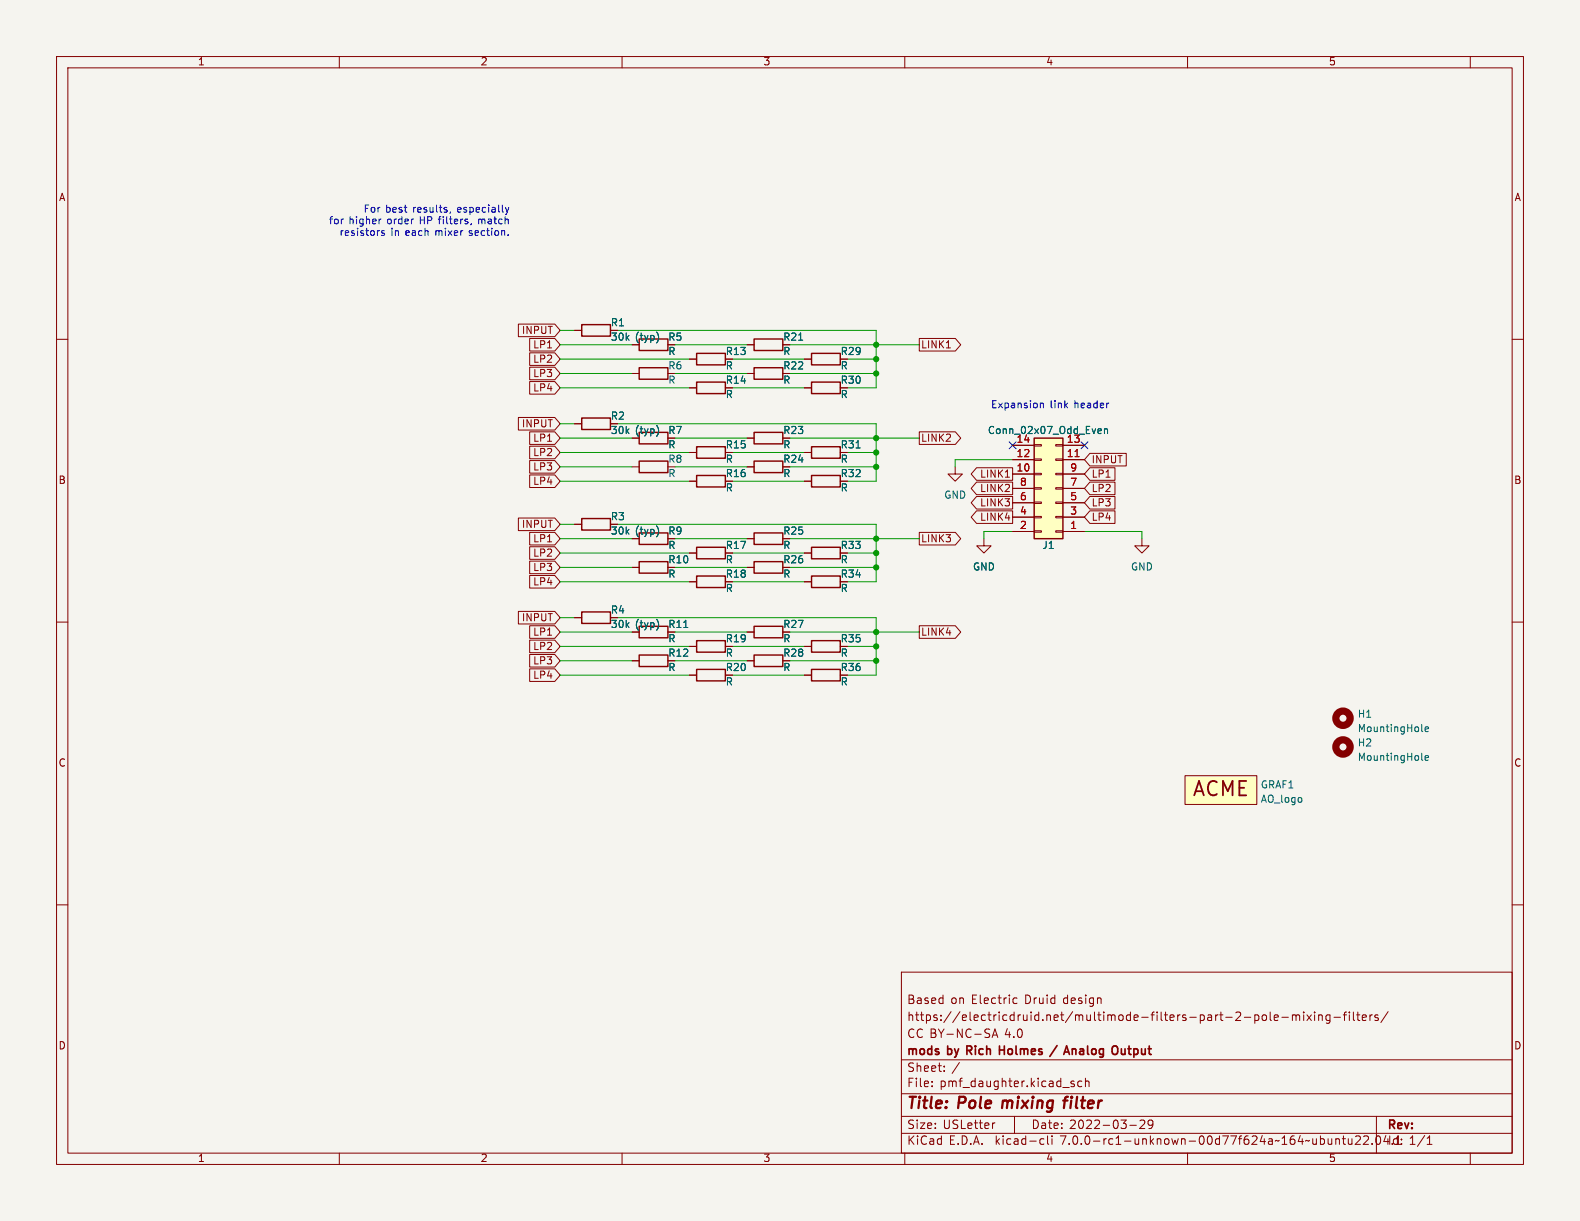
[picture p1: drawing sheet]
<svg xmlns="http://www.w3.org/2000/svg" width="279mm" height="216mm" viewBox="0 0 279 216" stroke-linecap="round" stroke-linejoin="round" font-family="sans-serif">
<path d="M0 0h279.4v215.9h-279.4z" fill="#f5f4ef" stroke="#f5f4ef" stroke-width=".18"/>
<g fill="none" stroke="#840000" stroke-width=".18">
<path d="M10 10h259.4v195.9h-259.4zM12 12h255.4v191.9h-255.4zM60 10v2M110 10v2M160 10v2M210 10v2M260 10v2M10 60h2M91.7 57.3h6.4l1 1.1-1 1.1h-6.4zM93.7 59.8h4.4l1 1.2-1 1.1h-4.4zM101.6 58.4h1.3M107.9 58.4h1.3"/>
<path d="M162.6 59.8h6.3l1 1.2-1 1.1h-6.3zM267.4 60h2M91.7 73.8h6.4l1 1.1-1 1.1h-6.4zM93.7 67.5h4.4l1 1.1-1 1.1h-4.4zM93.7 76.4h4.4l1 1.1-1 1.1h-4.4zM93.7 78.9h4.4l1 1.1-1 1.1h-4.4zM93.7 64.9h4.4l1 1.1-1 1.2h-4.4zM93.7 62.4h4.4l1 1.1-1 1.1h-4.4zM101.6 74.9h1.3M107.9 74.9h1.3M111.8 66h1.2M118.1 77.5h1.3"/>
<path d="M121.9 68.6h1.3M121.9 63.5h1.3M128.3 68.6h1.2M132.1 77.5h1.2M132.1 61h1.2M132.1 66h1.2M138.4 61h1.3M138.4 66h1.3M142.2 68.6h1.3M142.2 63.5h1.3M162.6 76.4h6.3l1 1.1-1 1.1h-6.3zM167.4 61.5h.7"/>
<path d="M179.1 78.7h3.8M182.9 78.6h1.2v.3h-1.2zM186.7 78.6h1.3v.3h-1.3zM188 78.7h3.8M91.7 91.6h6.4l1 1.1-1 1.1h-6.4zM93.7 94.1h4.4l1 1.2-1 1.1h-4.4zM93.7 81.4h4.4l1 1.2-1 1.1h-4.4zM93.7 84h4.4l1 1.1-1 1.1h-4.4zM93.7 96.7h4.4l1 1.1-1 1.1h-4.4zM93.7 99.2h4.4l1 1.1-1 1.1h-4.4zM101.6 92.7h1.3M111.8 82.6h1.2"/>
<path d="M121.9 85.1h1.3M121.9 97.8h1.3M121.9 80h1.3M128.3 97.8h1.2M132.1 95.3h1.2M132.1 82.6h1.2M138.4 82.6h1.3M142.2 85.1h1.3M142.2 97.8h1.3M142.2 80h1.3M162.6 94.1h6.3l1 1.2-1 1.1h-6.3zM168.9 82.6v1.2h1.3l-1.3 1.3-1.3-1.3h1.3"/>
<path d="M172.7 90.3h6.4v2.3h-6.4l-1-1.2zM172.7 82.7h6.4v2.2h-6.4l-1-1.1zM172.7 87.8h6.4v2.2h-6.4l-1-1.1zM172.7 85.2h6.4v2.3h-6.4l-1-1.1zM174 95.3v1.2h1.3l-1.3 1.3-1.3-1.3h1.3M179.1 94h3.8M179.1 83.8h3.8M179.1 81.3h3.8M179.1 91.4h3.8M179.1 88.9h3.8M179.1 86.4h3.8M182.9 81.2h1.2v.2h-1.2z"/>
<path d="M182.9 83.7h1.2v.2h-1.2zM182.9 86.2h1.2v.3h-1.2zM182.9 88.8h1.2v.2h-1.2zM182.9 91.3h1.2v.3h-1.2zM182.9 93.9h1.2v.2h-1.2zM186.7 81.2h1.3v.2h-1.3zM186.7 83.7h1.3v.2h-1.3zM186.7 86.2h1.3v.3h-1.3zM186.7 88.8h1.3v.2h-1.3zM186.7 91.3h1.3v.3h-1.3zM186.7 93.9h1.3v.2h-1.3zM188 94h3.8"/>
<path d="M188 83.8h3.8M188 81.3h3.8M188 91.4h3.8M188 88.9h3.8M188 86.4h3.8M192.7 80.2h6.5v2.2h-6.5l-.9-1.1zM192.7 87.8h4.5v2.2h-4.5l-.9-1.1zM192.7 82.7h4.5v2.2h-4.5l-.9-1.1zM192.7 85.2h4.5v2.3h-4.5l-.9-1.1zM192.7 90.3h4.5v2.3h-4.5l-.9-1.2zM201.9 95.3v1.2h-1.2l1.2 1.3 1.3-1.3h-1.3M10 110h2"/>
<path d="M91.7 108.1h6.4l1 1.1-1 1.1h-6.4zM93.7 101.8h4.4l1 1.1-1 1.1h-4.4zM93.7 113.2h4.4l1 1.1-1 1.1h-4.4zM93.7 115.7h4.4l1 1.1-1 1.2h-4.4zM93.7 110.6h4.4l1 1.2-1 1.1h-4.4zM93.7 118.3h4.4l1 1.1-1 1.1h-4.4zM101.6 109.2h1.3M107.9 109.2h1.3M111.8 100.3h1.2M111.8 116.8h1.2M118.1 116.8h1.3M118.1 111.8h1.3"/>
<path d="M121.9 114.3h1.3M121.9 119.4h1.3M121.9 102.9h1.3M132.1 100.3h1.2M132.1 116.8h1.2M132.1 111.8h1.2M138.4 111.8h1.3M142.2 114.3h1.3M142.2 119.4h1.3M142.2 102.9h1.3M162.6 110.6h6.3l1 1.2-1 1.1h-6.3zM267.4 110h2"/>
<path d="M209.5 137.2h12.7v5h-12.7zM10 160h2M267.4 160h2M159.4 171.9h108v32h-108zM189.5 177.4h.6M189.5 176.5h.4l.2 .3-.7 .2M191.3 176.5h-.4l-.2 .2 .1 .2 .5 .1v.4h-.6M192 176v.1M192 176.5v1M193.4 176.5h-.5l-.3 .2v.5l.2 .2h.6M193.4 176.5v1.2l-.3 .3-.4-.1M194.1 176.6l.2-.1h.3l.1 1"/>
<path d="M194.1 176.5v1M221.9 179.5v1.5M221.9 179.5h.4l.3 .2v.5l-.1 .2h-.6M223.3 179.5h.4l.3 .2v.5l-.3 .3-.4-.1-.1-.2v-.5zM224.6 179v1.2l.2 .3M225.3 180l.7-.2v-.3h-.5l-.2 .2 .1 .7h.6M226.7 179.9h1.1M228.5 179.6l.5-.1 .2 .2M228.5 179.5v1M229.2 179.7l.2-.2h.4v1M229.2 179.7v.8M230.5 179v.1"/>
<path d="M230.5 179.5v1M231.1 179.5l.8 1M231.9 179.5l-.8 1M232.5 179v.1M232.5 179.5v1M233.2 179.6l.2-.1h.4v1M233.2 179.5v1M235.2 179.5h-.4l-.3 .2v.5l.1 .2h.6M235.2 179.5v1.2l-.3 .3-.4-.1M235.9 179.9h1.1M237.5 179.5h.6M238.1 179l-.3 .2v1.3"/>
<path d="M238.6 179v.1M238.6 179.5v1M239.3 179v1.2l.2 .3M239.9 179.5h.6M240.1 179v1.2l.4 .3M240.9 180l.7-.2-.1-.3h-.4l-.2 .2 .1 .7h.5M242.3 179.5v1M242.7 179.5h-.3l-.1 .2M243.7 179.5h-.4l-.2 .2 .1 .2 .5 .1v.4h-.6M245.5 178.9l-1.3 1.9M159.4 197.4h108M159.4 193.4h108"/>
<path d="M159.4 187.4h108M169.7 187.9l-1.3 1.9M174.4 198.6h.4l.1 .3-.7 .2M174.8 199.5l-.4 .1M175.5 198.6v1M175.9 198.6h-.2l-.2 .2M178.1 181.9l-.3 1.1h.9M178.5 182.5v1M179.3 183.3v.2M179.4 197.4v3M180.1 182.1l.2-.1a.81 .81 0 0 1 .6 .6 .81 .81 0 0 1-.3 .8l-.2 .1a.81 .81 0 0 1-.3-1.4zM187.9 192.3h1.2"/>
<path d="M189.9 191.2h-.3l-.2 .2v.2l.5 .1v.4h-.5M191.3 191.2h-.4l-.3 .2v.5l.1 .2h.6M191.9 191.3l.3-.1h.3l.1 1M191.9 190.7v1.5M199.8 199h1.1M201.6 198.2l.6-.1 .2 .1v.3l-.9 1.1h.9M203.9 198.7l-.3 .3-.4-.1-.2-.2 .2-.6h.4l.2 .1a.99 .99 0 0 1-.4 1.4h-.2M243.4 197.4v6.5M60 203.9v2M110 203.9v2M159.4 200.4h108M160 203.9v2"/>
<path d="M210 203.9v2M231.6 201.6l-.2 .2-.3-.2-.2 .2M232.1 201.4l.1 .9 .4 .1 .2-.2M232.8 201.4v1M233.5 201.4h.4l.3 .2v.5l-.1 .2h-.6M233.5 200.9v1.5M234.9 201.4v.9l.4 .1 .2-.2M235.5 201.4v1M236.2 201.5l.2-.1h.4l.1 1M236.2 201.4v1M237.4 201.4h.5M237.6 200.9v1.2l.3 .3"/>
<path d="M238.4 201.4l.1 .9 .4 .1 .2-.2M239.1 201.4v1M239.7 201l.6-.1 .2 .1 .1 .3-1 1.1h1M241.1 201l.6-.1 .2 .1 .1 .3-.9 1.1h.9M242.6 202.2v.2M243.5 200.9h.1a.81 .81 0 0 1 .6 .6 .81 .81 0 0 1-.3 .8l-.1 .1a.81 .81 0 0 1-.6-.7 .81 .81 0 0 1 .3-.8zM245.1 200.8l-.4 1.1h.9M251.9 200.8l-1.2 1.9M252.4 202.4h.8M252.4 201.3l.4-.4v1.5M260 203.9v2"/>
</g>
<path d="M191.2 194.6h.7M191.4 195.8l.3 .1M192.4 195.3l1-.2-.1-.4-.1-.1-.6 .1-.2 .9 .2 .3 .6-.1M194.3 194.6l-.2 1.3M194.9 194.6l-.4 .1-.2 .3" fill="none" stroke="#840000" stroke-width=".4"/>
<path d="M199.4 185.5h.6M199.7 185v1.2l.3 .3M200.5 185.5h.4l.3 .2v.5l-.1 .2h-.6M200.5 185.5v1.5M201.9 185.5v.9l.4 .1 .2-.2M202.5 185.5v1M203 185.5h.6M203.2 185v1.2l.4 .3" fill="none" stroke="#840000" stroke-width=".3"/>
<g fill="none" stroke="#840000" stroke-width=".25">
<path d="M102.9 57.4h5v2h-5zM113 59.9h5.1v2.1h-5.1zM133.3 59.9h5.1v2.1h-5.1zM102.9 73.9h5v2h-5zM113 65h5.1v2.1h-5.1zM113 76.5h5.1v2h-5.1zM123.2 67.6h5.1v2h-5.1zM123.2 62.5h5.1v2h-5.1zM123.2 79h5.1v2h-5.1zM133.3 76.5h5.1v2h-5.1zM133.3 65h5.1v2.1h-5.1zM143.5 62.5h5.1v2h-5.1z"/>
<path d="M143.5 67.6h5.1v2h-5.1zM143.5 79h5.1v2h-5.1zM182.9 77.5h5.1v17.8h-5.1zM102.9 91.7h5v2h-5zM113 81.5h5.1v2.1h-5.1zM113 99.3h5.1v2h-5.1zM113 94.2h5.1v2.1h-5.1zM123.2 84.1h5.1v2h-5.1zM123.2 96.8h5.1v2h-5.1zM133.3 94.2h5.1v2.1h-5.1zM133.3 81.5h5.1v2.1h-5.1zM133.3 99.3h5.1v2h-5.1z"/>
<path d="M143.5 84.1h5.1v2h-5.1zM143.5 96.8h5.1v2h-5.1zM102.9 108.2h5v2h-5zM113 110.7h5.1v2.1h-5.1zM113 115.8h5.1v2.1h-5.1zM123.2 101.9h5.1v2h-5.1zM123.2 113.3h5.1v2h-5.1zM123.2 118.4h5.1v2h-5.1zM133.3 115.8h5.1v2.1h-5.1zM133.3 110.7h5.1v2.1h-5.1zM143.5 113.3h5.1v2h-5.1zM143.5 118.4h5.1v2h-5.1z"/>
<path d="M143.5 101.9h5.1v2h-5.1z"/>
</g>
<path d="M116.1 58.7a1.46 1.46 0 0 1 0 1.9M116.1 75.2a1.46 1.46 0 0 1 0 2M195.3 75.8v.9M195.3 75.9l.2-.1 .3 .1 .1 .8M116.1 93a1.46 1.46 0 0 1 0 1.9M116.1 109.5a1.46 1.46 0 0 1 0 1.9M252 129.2l.2 .2 .4-.1M252 128.7l.2-.2h.2l.2 .2v.1l-.6 .1M252 133.8l.2-.2h.2l.2 .2v.1l-.6 .1M252 134.3l.2 .2 .4-.1" fill="none" stroke="#006464" stroke-width=".18"/>
<g fill="#ffffc2" stroke="#ffffc2" stroke-width=".18">
<path d="M209.5 137.2h12.7v5h-12.7z"/>
<path d="M182.9 77.5h5.1v17.8h-5.1z"/>
</g>
<g fill="none" stroke="#840000" stroke-width="1.3">
<circle cx="237.5" cy="127" r="1.27"/>
<circle cx="237.5" cy="132.1" r="1.27"/>
</g>
<g fill="none" stroke="#0000c2" stroke-width=".18">
<path d="M58.3 38.7h.5M58.8 38.3l-.3 .2v1.1M59.2 38.9l.2-.2 .4 .2v.4l-.1 .2-.3 .1-.2-.1zM60.4 38.7v.9M60.7 38.7l-.3 .3M64.6 36.9h.4M65.2 36.2h-.6v1.3M65.7 36.8l.2-.1 .3 .1 .1 .5-.1 .2h-.3l-.2-.1zM66.8 36.7v.8M67.1 36.7l-.3 .2M88.8 39.5l-.4 .1M88.9 37.5h.1"/>
<path d="M89.3 38.9l.2-.2 .3 .1 .1 .8M89.3 38.3v1.3M89.4 36.7l.3 .8M89.7 37.5l-.3 .4M90 36.7l-.3 .8M60.3 40.8v.8M60.7 40.8l-.4 .2M61.1 41.2l.6-.1-.1-.3h-.4l-.1 .2v.6h.5M62.2 40.8v.3l.4 .2 .1 .2-.2 .1h-.4M63.2 40.8v.8M88.7 40.9l.2-.1h.3l.1 .8M88.7 40.8v.8"/>
<path d="M89.9 41.5v.1M194 70.8v1.3M194 71.3h-.3l-.3 .2 .1 .6h.5M194.6 71.7l.6-.1-.1-.3h-.4l-.1 .1v.7h.5M195.7 71.3v.8M196.1 71.3l-.4 .2"/>
</g>
<g fill="none" stroke="#009600" stroke-width=".18">
<path d="M99.1 58.4h2.5M109.2 58.4h45.7v10.2h-5M99.1 68.6h22.8M99.1 77.5h12.7M99.1 61h12.7M99.1 63.5h22.8M99.1 74.9h2.5M99.1 66h12.7M109.2 74.9h45.7v10.2h-5M119.4 77.5h12.7M119.4 61h12.7M119.4 66h12.7"/>
<path d="M129.5 68.6h12.7M129.5 63.5h12.7M139.7 77.5h22.9M139.7 61h22.9M139.7 66h15.2M149.9 63.5h5M99.1 95.3h12.7M99.1 82.6h12.7M99.1 85.1h22.8M99.1 97.8h22.8M99.1 92.7h2.5M99.1 80h22.8"/>
<path d="M109.2 92.7h45.7v10.2h-5M119.4 95.3h12.7M119.4 82.6h12.7M129.5 85.1h12.7M129.5 97.8h12.7M129.5 80h12.7M139.7 95.3h22.9M139.7 82.6h15.2M149.9 97.8h5M149.9 80h5M179.1 81.3h-10.2v1.3M179.1 94h-5.1v1.3"/>
<path d="M191.8 94h10.1v1.3M99.1 116.8h12.7M99.1 119.4h22.8M99.1 114.3h22.8M99.1 111.8h12.7M99.1 102.9h22.8M99.1 109.2h2.5M99.1 100.3h12.7M109.2 109.2h45.7v10.2h-5M119.4 116.8h12.7M119.4 111.8h12.7M119.4 100.3h12.7"/>
<path d="M129.5 119.4h12.7M129.5 114.3h12.7M129.5 102.9h12.7M139.7 116.8h15.2M139.7 111.8h22.9M139.7 100.3h15.2M149.9 114.3h5"/>
</g>
<path d="M178.5 78.1l1.2 1.2M179.7 78.1l-1.2 1.2M191.2 78.1l1.2 1.2M192.4 78.1l-1.2 1.2" fill="none" stroke="#000084" stroke-width=".18"/>
<g fill="#009600" stroke="#009600" stroke-width=".18">
<circle cx="154.9" cy="66" r=".46"/>
<circle cx="154.9" cy="100.3" r=".46"/>
<circle cx="154.9" cy="97.8" r=".46"/>
<circle cx="154.9" cy="82.6" r=".46"/>
<circle cx="154.9" cy="80" r=".46"/>
<circle cx="154.9" cy="63.5" r=".46"/>
<circle cx="154.9" cy="61" r=".46"/>
<circle cx="154.9" cy="116.8" r=".46"/>
<circle cx="154.9" cy="114.3" r=".46"/>
<circle cx="154.9" cy="111.8" r=".46"/>
<circle cx="154.9" cy="95.3" r=".46"/>
<circle cx="154.9" cy="77.5" r=".46"/>
</g>
<text font-size="3.5" fill="#840000" x="210.7" y="141">ACME</text>
<text font-size="2.8" fill="#840000" x="160.4" y="196.2">Title: Pole mixing filter</text>
<g font-size="2.1" fill="#840000">
<text x="160.4" y="177.6">Based on Electric Druid design</text>
<text x="160.4" y="183.6">CC BY-NC-SA 4.0</text>
<text x="160.4" y="180.6">https://electricdruid.net/multimode-filters-part-2-pole-mixing-filters/</text>
<text x="160.4" y="189.7">Sheet: /</text>
<text x="160.4" y="186.7">mods by Rich Holmes / Analog Output</text>
<text x="160.4" y="192.4">File: pmf_daughter.kicad_sch</text>
<text x="160.4" y="202.5">KiCad E.D.A. kicad-cli 7.0.0-rc1-unknown-00d77f624a~164~ubuntu22.04.1</text>
<text x="160.4" y="199.7">Size: USLetter</text>
<text x="182.4" y="199.7">Date: 2022-03-29</text>
<text x="245.4" y="199.7">Rev:</text>
<text x="245.4" y="202.5">Id: 1/1</text>
</g>
<g font-size="1.8" fill="#840000">
<text x="35" y="11.6">1</text>
<text x="85" y="11.6">2</text>
<text x="135" y="11.6">3</text>
<text x="185" y="11.6">4</text>
<text x="235" y="11.6">5</text>
<text x="10.3" y="35.6">A</text>
<text x="267.7" y="35.6">A</text>
<text x="92.5" y="59.1">INPUT</text>
<text x="94.5" y="64.2">LP2</text>
<text x="94.5" y="61.7">LP1</text>
<text x="118.3" y="60.3">R5</text>
<text x="128.6" y="62.9">R13</text>
<text x="148.9" y="62.9">R29</text>
<text x="162.9" y="61.7">LINK1</text>
<text x="94.5" y="69.3">LP4</text>
<text x="94.5" y="66.8">LP3</text>
<text x="148.9" y="67.9">R30</text>
<text x="92.5" y="75.7">INPUT</text>
<text x="138.7" y="76.8">R23</text>
<text x="94.5" y="83.3">LP3</text>
<text x="94.5" y="78.2">LP1</text>
<text x="94.5" y="80.7">LP2</text>
<text x="128.6" y="79.4">R15</text>
<text x="148.9" y="79.4">R31</text>
<text x="162.9" y="78.2">LINK2</text>
<text x="193" y="82">INPUT</text>
<text x="10.3" y="85.7">B</text>
<text x="94.5" y="85.8">LP4</text>
<text x="128.6" y="84.5">R16</text>
<text x="148.9" y="84.5">R32</text>
<text x="173.6" y="84.5">LINK1</text>
<text x="173.6" y="89.6">LINK3</text>
<text x="173.6" y="87.1">LINK2</text>
<text x="193" y="89.6">LP3</text>
<text x="193" y="84.5">LP1</text>
<text x="193" y="87.1">LP2</text>
<text x="267.7" y="85.7">B</text>
<text x="92.5" y="93.4">INPUT</text>
<text x="94.5" y="96">LP1</text>
<text x="108.1" y="92.1">R3</text>
<text x="108.8" y="94.6">30k (typ)</text>
<text x="118.3" y="94.6">R9</text>
<text x="138.7" y="94.6">R25</text>
<text x="162.9" y="96">LINK3</text>
<text x="173.6" y="92.2">LINK4</text>
<text x="193" y="92.2">LP4</text>
<text x="94.5" y="98.5">LP2</text>
<text x="94.5" y="101.1">LP3</text>
<text x="118.4" y="99.7">R10</text>
<text x="138.7" y="99.7">R26</text>
<text x="148.9" y="97.2">R33</text>
<text x="94.5" y="103.6">LP4</text>
<text x="128.6" y="102.2">R18</text>
<text x="148.9" y="102.2">R34</text>
<text x="92.5" y="109.9">INPUT</text>
<text x="94.5" y="112.5">LP1</text>
<text x="128.6" y="113.7">R19</text>
<text x="148.9" y="113.7">R35</text>
<text x="162.9" y="112.5">LINK4</text>
<text x="94.5" y="115">LP2</text>
<text x="94.5" y="117.6">LP3</text>
<text x="128.6" y="118.7">R20</text>
<text x="138.7" y="116.2">R28</text>
<text x="148.9" y="118.7">R36</text>
<text x="94.5" y="120.1">LP4</text>
<text x="10.3" y="135.6">C</text>
<text x="267.7" y="135.6">C</text>
<text x="10.3" y="185.7">D</text>
<text x="267.7" y="185.7">D</text>
<text x="35" y="205.6">1</text>
<text x="85" y="205.6">2</text>
<text x="135" y="205.6">3</text>
<text x="185" y="205.6">4</text>
<text x="235" y="205.6">5</text>
</g>
<g font-size="1.8" fill="#0000c2">
<text x="62.5" y="39.9">for higher order HP filters, match</text>
<text x="63.7" y="41.9">resistors in each mixer section.</text>
<text x="67.5" y="37.8">For best results, especially</text>
<text x="175.3" y="72.4">Expansion link header</text>
</g>
<g font-size="1.8" fill="#006464">
<text x="108.1" y="57.8">R1</text>
<text x="108.8" y="60.3">30k (typ)</text>
<text x="118.2" y="62.9">R</text>
<text x="118.3" y="65.4">R6</text>
<text x="128.3" y="65.4">R</text>
<text x="138.5" y="62.9">R</text>
<text x="138.7" y="60.3">R21</text>
<text x="138.7" y="65.4">R22</text>
<text x="148.7" y="65.4">R</text>
<text x="118.2" y="67.9">R</text>
<text x="128.3" y="70.5">R</text>
<text x="128.6" y="67.9">R14</text>
<text x="138.5" y="67.9">R</text>
<text x="148.7" y="70.5">R</text>
<text x="108.1" y="74.3">R2</text>
<text x="108.8" y="76.8">30k (typ)</text>
<text x="118.3" y="76.8">R7</text>
<text x="175.3" y="76.8">Conn_02x07_Odd_Even</text>
<text x="118.2" y="79.4">R</text>
<text x="118.3" y="81.9">R8</text>
<text x="128.3" y="81.9">R</text>
<text x="138.5" y="79.4">R</text>
<text x="138.7" y="81.9">R24</text>
<text x="148.7" y="81.9">R</text>
<text x="118.2" y="84.5">R</text>
<text x="128.3" y="87">R</text>
<text x="138.5" y="84.5">R</text>
<text x="148.7" y="87">R</text>
<text x="166.9" y="88.3">GND</text>
<text x="118.2" y="97.2">R</text>
<text x="128.3" y="99.7">R</text>
<text x="128.6" y="97.2">R17</text>
<text x="138.5" y="97.2">R</text>
<text x="148.7" y="99.7">R</text>
<text x="172" y="101">GND</text>
<text x="184.4" y="97.2">J1</text>
<text x="200" y="101">GND</text>
<text x="118.2" y="102.2">R</text>
<text x="128.3" y="104.8">R</text>
<text x="138.5" y="102.2">R</text>
<text x="148.7" y="104.8">R</text>
<text x="108.1" y="108.6">R4</text>
<text x="108.8" y="111.1">30k (typ)</text>
<text x="118.2" y="113.7">R</text>
<text x="118.4" y="111.1">R11</text>
<text x="138.5" y="113.7">R</text>
<text x="138.7" y="111.1">R27</text>
<text x="118.2" y="118.7">R</text>
<text x="118.4" y="116.2">R12</text>
<text x="128.3" y="116.2">R</text>
<text x="138.5" y="118.7">R</text>
<text x="148.7" y="116.2">R</text>
<text x="128.3" y="121.3">R</text>
<text x="148.7" y="121.3">R</text>
<text x="240.2" y="127">H1</text>
<text x="240.6" y="129.5">MountingHole</text>
<text x="240.2" y="132.1">H2</text>
<text x="240.6" y="134.6">MountingHole</text>
<text x="222.9" y="139.5">GRAF1</text>
<text x="223" y="142">AO_logo</text>
</g>
<g font-size="1.8" fill="#a90000">
<text x="180" y="83.6">10</text>
<text x="180" y="81">12</text>
<text x="180" y="78.5">14</text>
<text x="188.9" y="81">11</text>
<text x="188.9" y="78.5">13</text>
<text x="189.4" y="83.6">9</text>
<text x="180.5" y="88.6">6</text>
<text x="180.5" y="86.1">8</text>
<text x="189.4" y="88.6">5</text>
<text x="189.4" y="86.1">7</text>
<text x="180.5" y="93.7">2</text>
<text x="180.5" y="91.2">4</text>
<text x="189.4" y="93.7">1</text>
<text x="189.4" y="91.2">3</text>
</g>
</svg>
